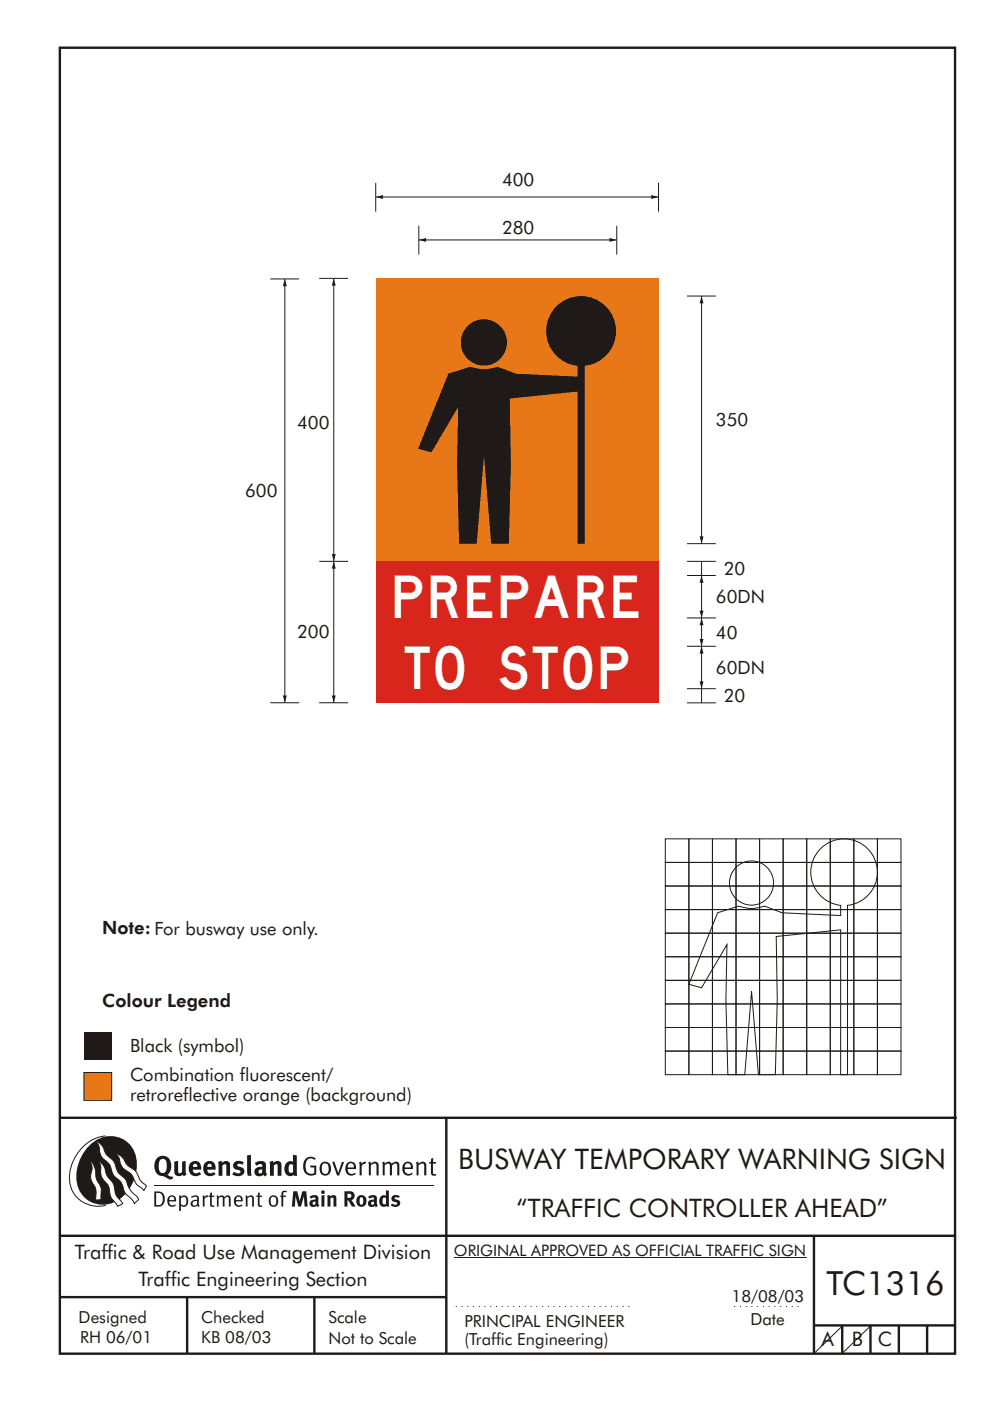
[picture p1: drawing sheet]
<svg xmlns="http://www.w3.org/2000/svg" width="210mm" height="297mm" viewBox="0 0 210 297" stroke-linecap="round" stroke-linejoin="round" font-family="sans-serif">
<g fill="none" stroke="#1f1a17" stroke-width=".51">
<path d="M12.7 10.1h189.9v276.9h-189.9zM12.7 237h190.3M94.7 236.9v50.1M12.7 262h190M12.7 275h82M39.7 275v12M66.7 275v12M172.7 262v25M172.7 281h30M178.7 281v6M184.7 281v6M190.7 281v6"/>
<path d="M196.7 281v6"/>
</g>
<path d="M96.7 277h37.7M155.8 277h14" fill="none" stroke="#1f1a17" stroke-width=".21" stroke-dasharray=".2 1" stroke-linecap="butt"/>
<path d="M96.3 266.7h74.7" fill="none" stroke="#1f1a17" stroke-width=".21"/>
<g fill="#1f1a17">
<path d="M64.9 245.6a1.61 1.61 0 0 1 2.1 0l-.2 .3a1.17 1.17 0 0 0-1.4-.2 1.17 1.17 0 0 0-.6 1.3 1.42 1.42 0 0 0 1.2 1.9l.7-.2v-1.2h-.8l-.1-.4h1.3v1.9a1.82 1.82 0 0 1-2.2-.1 1.82 1.82 0 0 1-.6-2.1l.2-.7z" fill-rule="evenodd"/>
<path d="M68.2 246.5a1.77 1.77 0 0 0 .4 2.7 1.39 1.39 0 0 0 1.4-.5 1.39 1.39 0 0 0 .2-1.5 1.19 1.19 0 0 0-2-.7zM68.5 246.8a.83 .83 0 0 1 1 .1 .83 .83 0 0 1 .2 1 .75 .75 0 0 1-.6 1 .75 .75 0 0 1-.8-.8v-.9z" fill-rule="evenodd"/>
<path d="M70.5 246.4l.4-.1 .8 2.4 .8-2.3h.5l-1.1 2.8h-.4z" fill-rule="evenodd"/>
<path d="M73.6 246.7a1.74 1.74 0 0 0 .5 2.5h.9l.5-.3-.2-.3a.89 .89 0 0 1-1.1 .2 .89 .89 0 0 1-.4-.9h1.7a1.15 1.15 0 0 0-.4-1.4 1.15 1.15 0 0 0-1.5 .2zM74 246.9a.67 .67 0 0 1 .8-.2 .67 .67 0 0 1 .3 .8h-1.3z" fill-rule="evenodd"/>
<path d="M76.2 246.4l.4-.1 .1 .4 .5-.4h.5l-.2 .5a.61 .61 0 0 0-.8 .6v1.8h-.4z" fill-rule="evenodd"/>
<path d="M78.1 246.4l.5-.1 .1 .4a.89 .89 0 0 1 .9-.4 .89 .89 0 0 1 .7 .7v2.2h-.4v-2.2l-.1-.2-.3-.1-.8 .4v2.1h-.4z" fill-rule="evenodd"/>
<path d="M81.1 246.4l.4-.1 .1 .4a.83 .83 0 0 1 .8-.4 .83 .83 0 0 1 .7 .5 .86 .86 0 0 1 .9-.5 .86 .86 0 0 1 .7 .7v2.2h-.4l-.1-2.3a.5 .5 0 0 0-.8 0l-.2 .2v2.1h-.5v-2.2l-.4-.3-.7 .4v2.1h-.4z" fill-rule="evenodd"/>
<path d="M85.7 246.7a1.74 1.74 0 0 0 .5 2.5h.9l.5-.3-.2-.3a.89 .89 0 0 1-1.1 .2 .89 .89 0 0 1-.4-.9h1.7a1.15 1.15 0 0 0-.5-1.4 1.15 1.15 0 0 0-1.4 .2zM86 246.9a.67 .67 0 0 1 .9-.2 .67 .67 0 0 1 .3 .8h-1.3z" fill-rule="evenodd"/>
<path d="M88.3 246.4l.4-.1 .1 .4a.89 .89 0 0 1 .9-.4 .89 .89 0 0 1 .8 .7v2.2h-.5v-2.2l-.1-.2-.3-.1-.8 .4v2.1h-.4z" fill-rule="evenodd"/>
<path d="M91.5 245.6l.4-.1v.9h.7l-.2 .3h-.5v2.1l.1 .1h.5l.1 .3a.71 .71 0 0 1-1.2-.6v-1.9h-.3v-.3h.3z" fill-rule="evenodd"/>
<path d="M37 246.3l.8-.2v2a.46 .46 0 0 0 .2 .6 .46 .46 0 0 0 .6-.2v-2.2l.8-.2v2.4l.2 .5-.6 .4-.2-.3a1.03 1.03 0 0 1-1.2 .2 1.03 1.03 0 0 1-.6-1z" fill-rule="evenodd"/>
<path d="M40.4 246.6a1.64 1.64 0 0 0 0 2.3 1.64 1.64 0 0 0 2.3 .1l-.4-.5a.78 .78 0 0 1-.9 .3 .78 .78 0 0 1-.5-.8h1.8a1.37 1.37 0 0 0-.6-1.6 1.37 1.37 0 0 0-1.7 .2zM41.1 246.9a.48 .48 0 0 1 .6-.1 .48 .48 0 0 1 .2 .6h-1z" fill-rule="evenodd"/>
<path d="M43.5 246.6a1.65 1.65 0 0 0-.2 2 1.65 1.65 0 0 0 1.9 .7l.5-.3-.3-.5a.78 .78 0 0 1-.9 .3 .78 .78 0 0 1-.5-.8h1.8a1.37 1.37 0 0 0-.6-1.6 1.37 1.37 0 0 0-1.7 .2zM44.1 246.9a.48 .48 0 0 1 .6-.1 .48 .48 0 0 1 .2 .6h-.9z" fill-rule="evenodd"/>
<path d="M46.3 246.3l.7-.2 .1 .4a.95 .95 0 0 1 1-.3 .95 .95 0 0 1 .7 .8v2.3h-.8v-2.3l-.3-.2-.5 .3v2.2h-.8z" fill-rule="evenodd"/>
<path d="M49.7 246.5a1.73 1.73 0 0 1 2-.1l-.2 .6-.6-.2a.42 .42 0 0 0-.6 .2l.2 .3a1.23 1.23 0 0 1 1.4 1 1.47 1.47 0 0 1-2.3 .9l-.3-.2 .3-.6 .7 .4a.47 .47 0 0 0 .7-.4 .87 .87 0 0 0-1-.5l-.4-.2-.1-.4z" fill-rule="evenodd"/>
<path d="M54.1 246.6l.3 .6 .3-.2a.62 .62 0 0 1 .9 0l.1 .4a1.21 1.21 0 0 0-1.4 .3 1.21 1.21 0 0 0-.1 1.3 1.19 1.19 0 0 0 1.6 .1l.5 .3 .4-.4-.3-.4v-1.4a.96 .96 0 0 0-1.3-1zM55 248l.6-.1v.7a.43 .43 0 0 1-.6 .1 .43 .43 0 0 1 0-.7z" fill-rule="evenodd"/>
<path d="M57.2 246.3l.7-.2 .1 .4a.95 .95 0 0 1 1-.3 .95 .95 0 0 1 .7 .8v2.3h-.8v-2.3l-.2-.2-.6 .3v2.2h-.8z" fill-rule="evenodd"/>
<path d="M62.2 244.8v1.5a1.29 1.29 0 0 0-1.4 .2 1.29 1.29 0 0 0-.5 1.3 1.24 1.24 0 0 0 .6 1.4 1.24 1.24 0 0 0 1.4-.1l.1 .2h.7l-.1-4.3zM61.5 246.9l.4-.1 .3 .2v1.5l-.3 .1a.48 .48 0 0 1-.6-.4 1.52 1.52 0 0 1 .2-1.3z" fill-rule="evenodd"/>
<path d="M52.4 245l.8-.2 .2 4.5h-.8l-.1-.2z" fill-rule="evenodd"/>
</g>
<path d="M22.4 240.8a9 9 0 0 0-7.4 10.9 6.2 6.2 0 0 0 7.5 3.8M32.7 251.4h59.4" fill="none" stroke="#1f1a17" stroke-width=".21"/>
<path d="M19.1 242.7a5.7 5.7 0 0 1 6.5-1.4 5.7 5.7 0 0 1 3.4 5.7 8.6 8.6 0 0 1-6.2 8.3 5.7 5.7 0 0 1-6.5-7 9.9 9.9 0 0 1 2.8-5.6z" fill-rule="evenodd" fill="#1f1a17"/>
<path d="M24.5 244.5a3.1 3.1 0 0 1 2.3 2.2l.7 .7a3.2 3.2 0 0 1 2 2.4l.4 .6 1.2 1.1-.6 .9-.2-.3a3.5 3.5 0 0 1-1.9-2.1 3.8 3.8 0 0 0-2.1-2.1 3.5 3.5 0 0 1-1-2.3zM20.4 241.9a3.4 3.4 0 0 1 1.9 2.5l.7 .8a3.3 3.3 0 0 1 1.7 2.6 4.4 4.4 0 0 0 1.7 2l.3 .3a6.1 6.1 0 0 0 2.5 3.7l.2 .5-.9 .9a6.1 6.1 0 0 0-1.9-2.2l-.4-.8a3.6 3.6 0 0 0-1.9-2.8l-.6-1a3.6 3.6 0 0 0-1.9-2.8 3.7 3.7 0 0 1-.8-2.4zM21 246.1a3.4 3.4 0 0 1 1.5 2.8l.6 .9a3.8 3.8 0 0 1 1.4 3.1l.3 .7 1.2 1.6-1 .6-.5-.8a3.2 3.2 0 0 1-1.3-2.8 4.3 4.3 0 0 0-1.4-2.2 4.7 4.7 0 0 1-.5-2.9zM19.2 246.1a5.1 5.1 0 0 1 1.2 3.7l.3 .7a3.1 3.1 0 0 1 .7 3l.1 .8-1.1 .2-.1-.8a3.5 3.5 0 0 0-.9-3.2 3.6 3.6 0 0 1 .1-2.6z" fill-rule="evenodd" fill="#fff" stroke="#1f1a17" stroke-width=".21"/>
<g fill="#1f1a17">
<path d="M33.4 245.5a2.51 2.51 0 0 0 .4 3.7l.8 .1a2.78 2.78 0 0 0 2 .7l.2-.5h-.6l-.7-.4a2.56 2.56 0 0 0 0-3.8 1.83 1.83 0 0 0-2.1 .2zM34 245.9a.87 .87 0 0 1 1 0 .87 .87 0 0 1 .4 .9v.4a1.17 1.17 0 0 1-.9 1.5l-.3-.1a2.38 2.38 0 0 1-.2-2.7z" fill-rule="evenodd"/>
<path d="M33.1 252.9v2.6a1.12 1.12 0 0 0 1.2-.3 1.12 1.12 0 0 0 .2-1.2l-.1-.5-.3-.4zM32.7 252.6h1.1a1.67 1.67 0 0 1 1.2 1.7 1.67 1.67 0 0 1-1.3 1.5h-1zM36.1 253.9l-.2 .5h1.1a.55 .55 0 0 0-.3-.6 .55 .55 0 0 0-.6 .1zM35.8 253.8a.95 .95 0 0 1 1.2-.2 .95 .95 0 0 1 .4 1.1h-1.5a.72 .72 0 0 0 .4 .8 .72 .72 0 0 0 .9-.2l.1 .3a1.15 1.15 0 0 1-1.5 0 1.15 1.15 0 0 1-.2-1.5zM38.4 254.1v1.2a.7 .7 0 0 0 .9 .1 .7 .7 0 0 0 .2-.9 .61 .61 0 0 0-.4-.7 .61 .61 0 0 0-.7 .3zM38 253.5l.3-.1 .1 .4a.95 .95 0 0 1 1.2-.2 .95 .95 0 0 1 .3 1.2 .92 .92 0 0 1-.5 1 .92 .92 0 0 1-1-.2v1.1l-.4 .1zM40.9 254.8a.5 .5 0 0 0 .2 .8 .5 .5 0 0 0 .7-.4v-.6zM40.5 253.7a1 1 0 0 1 1.7 .3v1.4l.2 .2-.2 .3-.3-.3a.78 .78 0 0 1-1.4-.1 .78 .78 0 0 1 .8-1.1h.5a.58 .58 0 0 0-.3-.7 .58 .58 0 0 0-.7 .3zM43 253.5l.3-.1 .1 .4 .3-.3 .5-.1-.2 .4a.52 .52 0 0 0-.6 .6v1.4h-.4zM44.6 252.9l.4-.1-.1 .7h.6l-.1 .3h-.5v1.5a.35 .35 0 0 0 .6 .3v.2a.57 .57 0 0 1-.6 .1 .57 .57 0 0 1-.3-.5v-1.6h-.3v-.3h.3zM45.9 253.5l.4-.1 .1 .4 .2-.2a.64 .64 0 0 1 1 .2 .7 .7 0 0 1 .8-.4 .7 .7 0 0 1 .5 .7v1.7h-.3v-1.7l-.3-.3-.7 .3v1.7h-.3v-1.6a.38 .38 0 0 0-.3-.5 .38 .38 0 0 0-.5 .2l-.1 .2v1.7h-.4zM50.2 253.9l-.2 .5h1.1a.55 .55 0 0 0-.2-.6 .55 .55 0 0 0-.7 .1zM49.9 253.8a.95 .95 0 0 1 1.2-.2 .95 .95 0 0 1 .4 1.1h-1.5a.72 .72 0 0 0 .4 .8 .72 .72 0 0 0 .9-.2l.1 .3a1.15 1.15 0 0 1-1.5 0 1.15 1.15 0 0 1-.2-1.5zM52.1 253.5l.3-.1 .1 .4a.72 .72 0 0 1 .8-.4 .72 .72 0 0 1 .6 .7v1.7h-.4v-1.6a.45 .45 0 0 0-.3-.5 .45 .45 0 0 0-.5 .3l-.2 .1v1.7h-.3zM54.7 252.9l.4-.1v.7h.6l-.1 .3h-.5v1.5a.35 .35 0 0 0 .5 .3v.2a.57 .57 0 0 1-.6 .1 .57 .57 0 0 1-.3-.5v-1.6h-.3v-.3h.3zM57.6 253.9l-.2 .7a.65 .65 0 0 0 .3 .8 .65 .65 0 0 0 .8-.2l.1-.1a.93 .93 0 0 0-.7-1.4zM57.3 253.7a1.12 1.12 0 0 1 1.4 .1 1.12 1.12 0 0 1 .3 1.4 1.01 1.01 0 0 1-1.3 .6 1.01 1.01 0 0 1-.7-1.2zM59.9 252.6l.5-.2 .5 .2-.1 .2-.4-.1-.3 .2v.6h.6l-.1 .3h-.5v2h-.4v-2h-.2v-.3h.2zM62.2 252.6l-.3 3.2h.7l.1-2.3 .6 2.3h.6l.6-2.3 .1 2.3h.7l-.3-3.2h-.9l-.5 2.1-.5-2.1zM65.7 253.7l.3 .5a.51 .51 0 0 1 .5-.4 .51 .51 0 0 1 .4 .4v.1a.88 .88 0 0 0-1.1 .4 .88 .88 0 0 0 .2 1.1 .9 .9 0 0 0 1.1-.2l.3 .3 .4-.3-.2-.3v-1.1a.87 .87 0 0 0-.5-.8 .87 .87 0 0 0-1 .1zM66.4 254.8h.5v.5l-.1 .1h-.3l-.2-.1zM68.2 253.5v2.3h.6v-2.4zM68.1 252.8a.4 .4 0 0 0 .8 0 .4 .4 0 0 0-.8 0zM69.4 253.5l.1 2.3h.6v-1.7a.33 .33 0 0 1 .4-.2 .33 .33 0 0 1 .3 .4v1.5h.6v-1.7a.75 .75 0 0 0-.6-.7 .75 .75 0 0 0-.8 .3v-.3zM73.1 252.6v3.2h.6v-1.3l.3 .2 .7 1.1h.7l-.9-1.4a.94 .94 0 0 0 .7-1 .94 .94 0 0 0-.9-.8zM73.7 253.1a.51 .51 0 0 1 .8 .1 .51 .51 0 0 1-.2 .7l-.6 .1zM75.9 253.7a1.19 1.19 0 0 0-.1 1.7 1.19 1.19 0 0 0 1.8 0 1.19 1.19 0 0 0-.1-1.6 1.19 1.19 0 0 0-1.6-.1zM76.5 253.9l.2-.1a.99 .99 0 0 1 0 1.6 1.06 1.06 0 0 1-.2-1.5zM78.1 253.7l.3 .5a.51 .51 0 0 1 .5-.4 .51 .51 0 0 1 .5 .4v.1a.88 .88 0 0 0-1.2 .4 .88 .88 0 0 0 .2 1.1 .9 .9 0 0 0 1.1-.2l.3 .3 .4-.3-.2-.3v-1.1a.87 .87 0 0 0-.5-.8 .87 .87 0 0 0-1 .1zM78.9 254.8h.4v.5l-.1 .1h-.3l-.1-.1zM81.9 252.4v1.1a1.2 1.2 0 0 0-1.4 .6 1.2 1.2 0 0 0 .2 1.4l.5 .4 .8-.2v.1h.6l-.1-3.3zM81.4 253.9l.5 .2-.1 1.2a.46 .46 0 0 1-.5-.1 .46 .46 0 0 1-.1-.5zM83.3 253.6a.79 .79 0 0 0-.1 .9 .79 .79 0 0 0 .9 .4 .33 .33 0 0 1 0 .5 .33 .33 0 0 1-.5 0l-.4-.2-.3 .4a1.15 1.15 0 0 0 1.2 .3 1.15 1.15 0 0 0 .8-1 1.49 1.49 0 0 0-1.2-.8 .4 .4 0 0 1 .3-.3 .4 .4 0 0 1 .4 .1l.2 .1 .2-.4a1.47 1.47 0 0 0-1.5 0z" fill-rule="evenodd"/>
</g>
<g fill="none" stroke="#1f1a17" stroke-width=".21">
<path d="M141.2 177.9h5v5h-5zM146.2 177.9h5v5h-5zM151.2 177.9h5v5h-5zM156.2 177.9h5v5h-5zM161.2 177.9h5v5h-5zM166.2 177.9h5v5h-5zM171.2 177.9h5v5h-5zM176.2 177.9h5v5h-5zM181.2 177.9h5v5h-5zM186.2 177.9h5v5h-5zM141.2 197.9h5v5h-5zM141.2 192.9h5v5h-5z"/>
<path d="M141.2 187.9h5v5h-5zM141.2 182.9h5v5h-5zM146.2 197.9h5v5h-5zM146.2 192.9h5v5h-5zM146.2 187.9h5v5h-5zM146.2 182.9h5v5h-5zM151.2 197.9h5v5h-5zM151.2 192.9h5v5h-5zM151.2 187.9h5v5h-5zM151.2 182.9h5v5h-5zM152.3 193.5l4.4-1.4a8.1 8.1 0 0 0 5.6 0l3.6 1.4 12.5 .6v-2.1a7.1 7.1 0 0 1-5.3-10.8 7.1 7.1 0 0 1 12 0 7.1 7.1 0 0 1-5.3 10.8v35.9h-1.4v-30.8l-13.7 1.5 .2 13.4-.4 15.9h-3.6l-1.4-17.7-1.5 17.7h-3.6l-.4-15.9 .2-11.7-5.4 9.1-2.6-.7zM156.2 197.9h5v5h-5z"/>
<path d="M156.2 192.9h5v5h-5zM156.2 187.9h5v5h-5zM156.2 182.9h5v5h-5zM161.2 197.9h5v5h-5zM161.2 192.9h5v5h-5zM161.2 187.9h5v5h-5zM161.2 182.9h5v5h-5zM166.2 197.9h5v5h-5zM166.2 192.9h5v5h-5zM166.2 187.9h5v5h-5zM166.2 182.9h5v5h-5zM171.2 197.9h5v5h-5z"/>
<path d="M171.2 192.9h5v5h-5zM171.2 187.9h5v5h-5zM171.2 182.9h5v5h-5zM176.2 197.9h5v5h-5zM176.2 192.9h5v5h-5zM176.2 187.9h5v5h-5zM176.2 182.9h5v5h-5zM181.2 197.9h5v5h-5zM181.2 192.9h5v5h-5zM181.2 187.9h5v5h-5zM181.2 182.9h5v5h-5zM186.2 197.9h5v5h-5z"/>
<path d="M186.2 192.9h5v5h-5zM186.2 187.9h5v5h-5zM186.2 182.9h5v5h-5zM141.2 217.9h5v5h-5zM141.2 212.9h5v5h-5zM141.2 207.9h5v5h-5zM141.2 202.9h5v5h-5zM146.2 217.9h5v5h-5zM146.2 212.9h5v5h-5zM146.2 207.9h5v5h-5zM146.2 202.9h5v5h-5zM151.2 217.9h5v5h-5z"/>
<path d="M151.2 212.9h5v5h-5zM151.2 207.9h5v5h-5zM151.2 202.9h5v5h-5zM156.2 217.9h5v5h-5zM156.2 212.9h5v5h-5zM156.2 207.9h5v5h-5zM156.2 202.9h5v5h-5zM161.2 217.9h5v5h-5zM161.2 212.9h5v5h-5zM161.2 207.9h5v5h-5zM161.2 202.9h5v5h-5zM166.2 217.9h5v5h-5z"/>
<path d="M166.2 212.9h5v5h-5zM166.2 207.9h5v5h-5zM166.2 202.9h5v5h-5zM171.2 217.9h5v5h-5zM171.2 212.9h5v5h-5zM171.2 207.9h5v5h-5zM171.2 202.9h5v5h-5zM176.2 217.9h5v5h-5zM176.2 212.9h5v5h-5zM176.2 207.9h5v5h-5zM176.2 202.9h5v5h-5zM181.2 217.9h5v5h-5z"/>
<path d="M181.2 212.9h5v5h-5zM181.2 207.9h5v5h-5zM181.2 202.9h5v5h-5zM186.2 217.9h5v5h-5zM186.2 212.9h5v5h-5zM186.2 207.9h5v5h-5zM186.2 202.9h5v5h-5zM141.2 222.9h5v5h-5zM146.2 222.9h5v5h-5zM151.2 222.9h5v5h-5zM156.2 222.9h5v5h-5zM161.2 222.9h5v5h-5z"/>
<path d="M166.2 222.9h5v5h-5zM171.2 222.9h5v5h-5zM176.2 222.9h5v5h-5zM181.2 222.9h5v5h-5zM186.2 222.9h5v5h-5zM178.8 281.1l-6.1 5.9M184.7 281.1l-6 5.9"/>
<circle cx="159.4" cy="187.2" r="4.7"/>
</g>
<path d="M17.8 218.8h5.9v5.9h-5.9z" fill="#1f1a17"/>
<path d="M17.8 227.4h5.9v5.9h-5.9z" fill-rule="evenodd" fill="#e87817" stroke="#1f1a17" stroke-width=".21"/>
<path d="M79.7 118.9h60v30h-60z" fill="#d9261c"/>
<path d="M79.7 41.8h60" fill="none" stroke="#1f1a17" stroke-width=".21"/>
<g fill="#1f1a17">
<path d="M138.2 41.4l1.5 .4-1.5 .4 1.5-.4-1.5 .4z" fill-rule="evenodd"/>
<path d="M79.7 41.8l1.6-.4v.8z" fill-rule="evenodd"/>
</g>
<path d="M79.7 59h60v60h-60z" fill="#e87817"/>
<path d="M79.7 38.8v6.1M139.7 38.8v6.1M145.8 62.8h6.1M148.8 62.8v52.5M145.8 115.3h6.1" fill="none" stroke="#1f1a17" stroke-width=".21"/>
<g fill="#1f1a17">
<path d="M148.4 113.7h.9l-.5 1.6z" fill-rule="evenodd"/>
<path d="M148.8 62.8l.5 1.5h-.9z" fill-rule="evenodd"/>
<path d="M97.7 72.6a4.9 4.9 0 0 0 9.9 0 4.9 4.9 0 0 0-9.9 0zM95.1 79.2l4.6-1.4a8.5 8.5 0 0 0 5.9 0l3.9 1.4 13 .6v-2.2a7.4 7.4 0 0 1-5.5-11.3 7.4 7.4 0 0 1 12.6 0 7.4 7.4 0 0 1-5.5 11.3v37.7h-1.6v-32.3l-14.3 1.5 .2 14.1-.4 16.7h-3.8l-1.5-18.6-1.5 18.6h-3.8l-.4-16.7 .2-12.3-5.7 9.6-2.8-.7z" fill-rule="evenodd"/>
</g>
<path d="M88.9 50.9h42" fill="none" stroke="#1f1a17" stroke-width=".21"/>
<g fill="#1f1a17">
<path d="M129.3 50.5l1.6 .4-1.6 .4 1.6-.4-1.6 .4z" fill-rule="evenodd"/>
<path d="M88.9 50.9l1.5-.4v.8z" fill-rule="evenodd"/>
</g>
<path d="M88.9 47.9v6.1M130.9 47.9v6.1M148.8 137v12M145.8 149h6.1M145.8 146h6.1" fill="none" stroke="#1f1a17" stroke-width=".21"/>
<g fill="#1f1a17">
<path d="M148.4 144.5h.9l-.5 1.5z" fill-rule="evenodd"/>
<path d="M148.8 137l.5 1.6h-.9z" fill-rule="evenodd"/>
</g>
<path d="M145.8 137h6.1M148.8 131v6" fill="none" stroke="#1f1a17" stroke-width=".21"/>
<g fill="#1f1a17">
<path d="M148.4 135.5h.9l-.5 1.5z" fill-rule="evenodd"/>
<path d="M148.8 131l.5 1.6h-.9z" fill-rule="evenodd"/>
</g>
<path d="M145.8 131h6.1M148.8 122v9" fill="none" stroke="#1f1a17" stroke-width=".21"/>
<g fill="#1f1a17">
<path d="M148.4 129.5h.9l-.5 1.5z" fill-rule="evenodd"/>
<path d="M148.8 122l.5 1.6h-.9z" fill-rule="evenodd"/>
</g>
<path d="M57.3 59.1h6.2M60.4 59.1v89.9M145.8 119h6.1M148.8 119v3M145.8 122h6.1M57.3 149h6.2" fill="none" stroke="#1f1a17" stroke-width=".21"/>
<g fill="#1f1a17">
<path d="M60 147.5h.8l-.4 1.5z" fill-rule="evenodd"/>
<path d="M60.4 59.1l.4 1.6h-.8z" fill-rule="evenodd"/>
</g>
<path d="M67.7 119h6.1M70.8 119v30M67.7 149h6.1" fill="none" stroke="#1f1a17" stroke-width=".21"/>
<g fill="#1f1a17">
<path d="M70.4 147.5h.8l-.4 1.5z" fill-rule="evenodd"/>
<path d="M70.8 119l.4 1.6h-.8z" fill-rule="evenodd"/>
</g>
<path d="M70.8 59v60" fill="none" stroke="#1f1a17" stroke-width=".21"/>
<g fill="#1f1a17">
<path d="M70.4 117.5h.8l-.4 1.5z" fill-rule="evenodd"/>
<path d="M70.8 59l.4 1.6h-.8z" fill-rule="evenodd"/>
</g>
<path d="M67.7 59h6.1" fill="none" stroke="#1f1a17" stroke-width=".21"/>
<g font-size="9" fill="#fff">
<text x="83.8" y="131">PREPARE</text>
<text x="85.9" y="146">TO STOP</text>
</g>
<text font-size="7.1" fill="#1f1a17" x="175.3" y="274.5">TC1316</text>
<text font-size="6" fill="#1f1a17" x="97.2" y="247.8">BUSWAY TEMPORARY WARNING SIGN</text>
<text font-size="5.4" fill="#1f1a17" x="109.6" y="258">“TRAFFIC CONTROLLER AHEAD”</text>
<g font-size="4.2" fill="#1f1a17">
<text x="15.9" y="267">Traffic &amp; Road Use Management Division</text>
<text x="29.4" y="272.6">Traffic Engineering Section</text>
<text x="174.3" y="285.4">A</text>
<text x="180.7" y="285.4">B</text>
<text x="186.2" y="285.4">C</text>
</g>
<g font-size="3.9" fill="#1f1a17">
<text x="106.5" y="39.5">400</text>
<text x="106.5" y="49.6">280</text>
<text x="63" y="90.9">400</text>
<text x="151.9" y="90.4">350</text>
<text x="52" y="105.5">600</text>
<text x="153.6" y="121.9">20</text>
<text x="151.9" y="127.9">60DN</text>
<text x="63" y="135.4">200</text>
<text x="151.9" y="135.4">40</text>
<text x="151.9" y="142.9">60DN</text>
<text x="153.6" y="148.9">20</text>
<text x="21.7" y="198.1">Note: For busway use only.</text>
<text x="21.7" y="213.6">Colour Legend</text>
<text x="27.6" y="223">Black (symbol)</text>
<text x="27.6" y="229.3">Combination fluorescent/</text>
<text x="27.6" y="233.5">retroreflective orange (background)</text>
</g>
<g font-size="3.5" fill="#1f1a17">
<text x="16.7" y="280.5">Designed</text>
<text x="42.7" y="280.5">Checked</text>
<text x="69.7" y="280.5">Scale</text>
<text x="98.5" y="281.4">PRINCIPAL ENGINEER</text>
<text x="155.2" y="276.1">18/08/03</text>
<text x="159.2" y="281">Date</text>
<text x="17" y="284.8">RH 06/01</text>
<text x="42.7" y="284.8">KB 08/03</text>
<text x="69.7" y="285">Not to Scale</text>
<text x="98.5" y="285.1">(Traffic Engineering)</text>
</g>
<text font-size="3.4" fill="#1f1a17" x="96.3" y="266.3">ORIGINAL APPROVED AS OFFICIAL TRAFFIC SIGN</text>
</svg>
